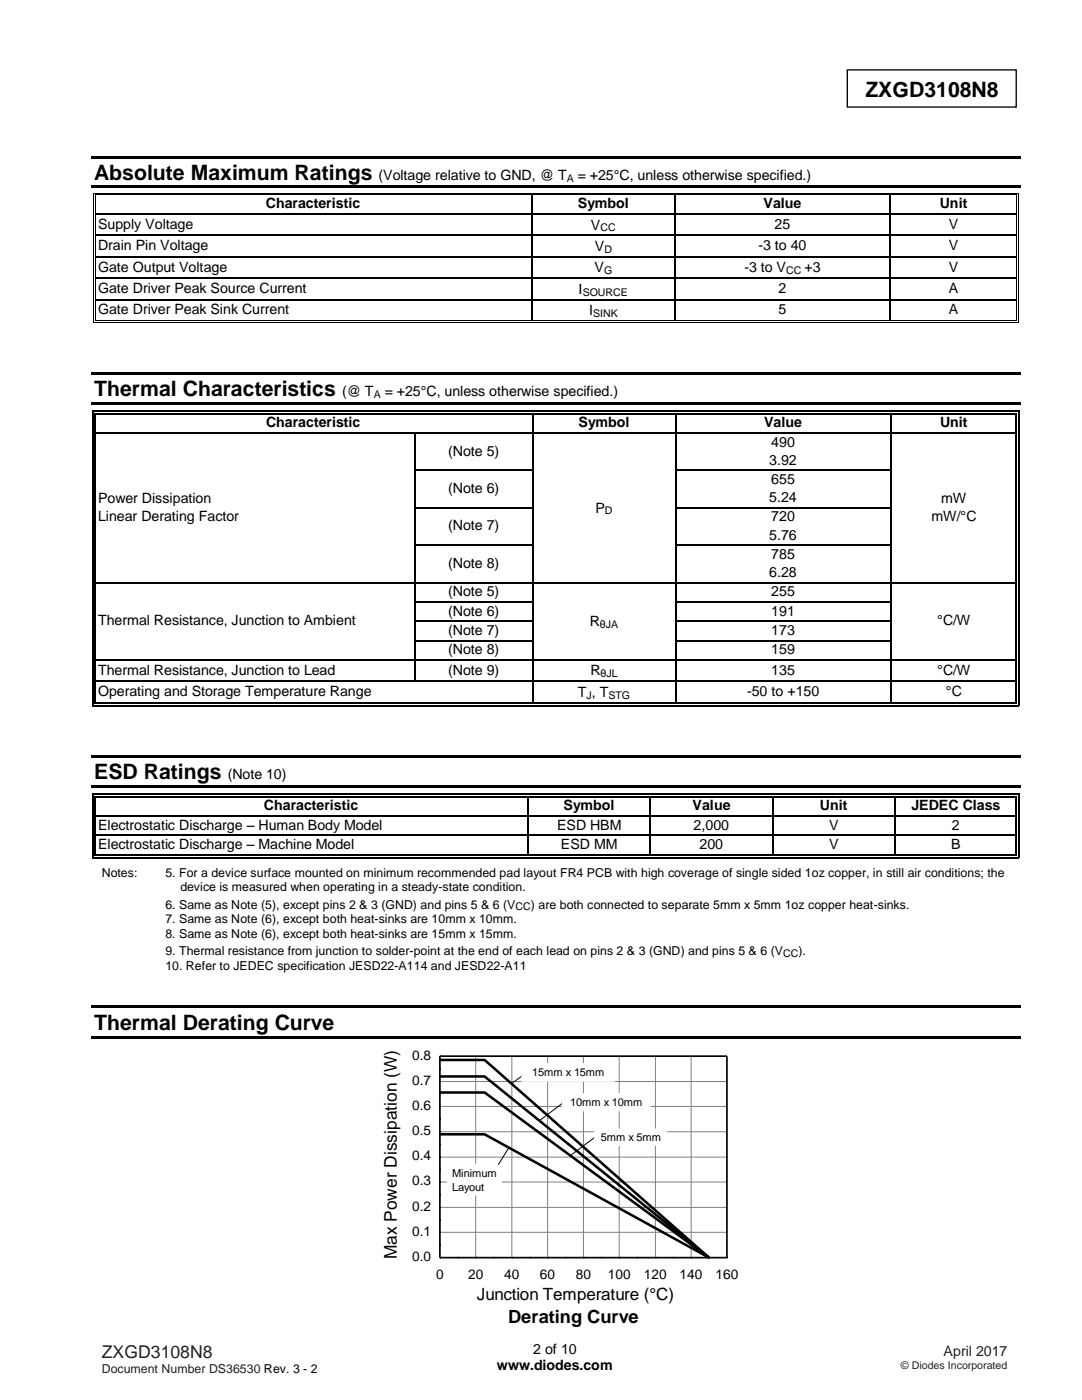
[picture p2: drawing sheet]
<svg xmlns="http://www.w3.org/2000/svg" width="216mm" height="279mm" viewBox="0 0 216 279" stroke-linecap="round" stroke-linejoin="round" font-family="sans-serif">
<path d="M169.1 14h33.7v7.4h-33.7z" fill="none" stroke="#000" stroke-width=".26"/>
<g fill="#000">
<path d="M18.3 31.1h185.4v.5h-185.4z" fill-rule="evenodd"/>
<path d="M18.3 36.9h185.4v.5h-185.4z" fill-rule="evenodd"/>
<path d="M18.5 38.5h.2v.5h-.2z" fill-rule="evenodd"/>
<path d="M18.5 38.5h.5v.2h-.5z" fill-rule="evenodd"/>
<path d="M18.9 38.8h.1v.2h-.1z" fill-rule="evenodd"/>
<path d="M18.9 38.8h.1v.2h-.1z" fill-rule="evenodd"/>
<path d="M106 39h.3z" fill-rule="evenodd"/>
<path d="M106 38.5h.5v.2h-.5z" fill-rule="evenodd"/>
<path d="M106 38.8h.5v.2h-.5z" fill-rule="evenodd"/>
<path d="M134.6 39h.3z" fill-rule="evenodd"/>
<path d="M134.6 38.5h.5v.2h-.5z" fill-rule="evenodd"/>
<path d="M134.6 38.8h.5v.2h-.5z" fill-rule="evenodd"/>
<path d="M177.5 39h.2z" fill-rule="evenodd"/>
<path d="M177.5 38.5h.5v.2h-.5z" fill-rule="evenodd"/>
<path d="M177.5 38.8h.5v.2h-.5z" fill-rule="evenodd"/>
<path d="M202.7 38.5h.5v.2h-.5z" fill-rule="evenodd"/>
<path d="M202.7 38.8h.2v.2h-.2z" fill-rule="evenodd"/>
<path d="M202.7 38.8h.2v.2h-.2z" fill-rule="evenodd"/>
<path d="M203.1 38.5h.1v.5h-.1z" fill-rule="evenodd"/>
<path d="M18.5 42.6h.2v.2h-.2z" fill-rule="evenodd"/>
<path d="M18.5 46.9h.2v.2h-.2z" fill-rule="evenodd"/>
<path d="M18.5 51.1h.2v.3h-.2z" fill-rule="evenodd"/>
<path d="M18.5 55.4h.2v.3h-.2z" fill-rule="evenodd"/>
<path d="M18.5 59.7h.2v.3h-.2z" fill-rule="evenodd"/>
<path d="M18.9 42.6h.1v.2h-.1z" fill-rule="evenodd"/>
<path d="M18.9 46.9h.1v.2h-.1z" fill-rule="evenodd"/>
<path d="M18.9 51.1h.1v.3h-.1z" fill-rule="evenodd"/>
<path d="M18.9 55.4h.1v.3h-.1z" fill-rule="evenodd"/>
<path d="M18.9 59.7h.1v.3h-.1z" fill-rule="evenodd"/>
<path d="M106 42.6h.3v.2h-.3z" fill-rule="evenodd"/>
<path d="M106 46.9h.3v.2h-.3z" fill-rule="evenodd"/>
<path d="M106 51.1h.3v.3h-.3z" fill-rule="evenodd"/>
<path d="M106 55.4h.3v.3h-.3z" fill-rule="evenodd"/>
<path d="M106 59.7h.3v.3h-.3z" fill-rule="evenodd"/>
<path d="M134.6 42.6h.3v.2h-.3z" fill-rule="evenodd"/>
<path d="M134.6 46.9h.3v.2h-.3z" fill-rule="evenodd"/>
<path d="M134.6 51.1h.3v.3h-.3z" fill-rule="evenodd"/>
<path d="M134.6 55.4h.3v.3h-.3z" fill-rule="evenodd"/>
<path d="M134.6 59.7h.3v.3h-.3z" fill-rule="evenodd"/>
<path d="M177.5 42.6h.2v.2h-.2z" fill-rule="evenodd"/>
<path d="M177.5 46.9h.2v.2h-.2z" fill-rule="evenodd"/>
<path d="M177.5 51.1h.2v.3h-.2z" fill-rule="evenodd"/>
<path d="M177.5 55.4h.2v.3h-.2z" fill-rule="evenodd"/>
<path d="M177.5 59.7h.2v.3h-.2z" fill-rule="evenodd"/>
<path d="M202.7 42.6h.2v.2h-.2z" fill-rule="evenodd"/>
<path d="M202.7 46.9h.2v.2h-.2z" fill-rule="evenodd"/>
<path d="M202.7 51.1h.2v.3h-.2z" fill-rule="evenodd"/>
<path d="M202.7 55.4h.2v.3h-.2z" fill-rule="evenodd"/>
<path d="M202.7 59.7h.2v.3h-.2z" fill-rule="evenodd"/>
<path d="M203.1 42.6h.1v.2h-.1z" fill-rule="evenodd"/>
<path d="M203.1 46.9h.1v.2h-.1z" fill-rule="evenodd"/>
<path d="M203.1 51.1h.1v.3h-.1z" fill-rule="evenodd"/>
<path d="M203.1 55.4h.1v.3h-.1z" fill-rule="evenodd"/>
<path d="M203.1 59.7h.1v.3h-.1z" fill-rule="evenodd"/>
<path d="M18.3 74.2h185.4v.5h-185.4z" fill-rule="evenodd"/>
<path d="M18.5 64h.2v.5h-.2z" fill-rule="evenodd"/>
<path d="M18.5 64.3h.5v.2h-.5z" fill-rule="evenodd"/>
<path d="M18.9 64h.1v.1h-.1z" fill-rule="evenodd"/>
<path d="M18.9 64h.1v.1h-.1z" fill-rule="evenodd"/>
<path d="M106 64h.5v.1h-.5z" fill-rule="evenodd"/>
<path d="M106 64.3h.5v.2h-.5z" fill-rule="evenodd"/>
<path d="M134.6 64h.5v.1h-.5z" fill-rule="evenodd"/>
<path d="M134.6 64.3h.5v.2h-.5z" fill-rule="evenodd"/>
<path d="M177.5 64h.5v.1h-.5z" fill-rule="evenodd"/>
<path d="M177.5 64.3h.5v.2h-.5z" fill-rule="evenodd"/>
<path d="M202.7 64.3h.5v.2h-.5z" fill-rule="evenodd"/>
<path d="M202.7 64h.2v.1h-.2z" fill-rule="evenodd"/>
<path d="M202.7 64h.2v.1h-.2z" fill-rule="evenodd"/>
<path d="M203.1 64h.1v.5h-.1z" fill-rule="evenodd"/>
<path d="M18.3 80.4h185.4v.5h-185.4z" fill-rule="evenodd"/>
<path d="M18.4 81.9h.3v.8h-.3z" fill-rule="evenodd"/>
<path d="M18.4 81.9h.8v.3h-.8z" fill-rule="evenodd"/>
<path d="M18.4 86.3h.3v.2h-.3z" fill-rule="evenodd"/>
<path d="M18.4 93.7h.3v.3h-.3z" fill-rule="evenodd"/>
<path d="M18.9 82.4h.3v.3h-.3z" fill-rule="evenodd"/>
<path d="M18.9 82.4h.3v.3h-.3z" fill-rule="evenodd"/>
<path d="M18.9 86.3h.3v.2h-.3z" fill-rule="evenodd"/>
<path d="M18.9 93.7h.3v.3h-.3z" fill-rule="evenodd"/>
<path d="M82.7 86.3h.3v.2h-.3z" fill-rule="evenodd"/>
<path d="M82.7 93.7h.3v.3h-.3z" fill-rule="evenodd"/>
<path d="M106.1 82.7h.3z" fill-rule="evenodd"/>
<path d="M106.1 81.9h.8v.3h-.8z" fill-rule="evenodd"/>
<path d="M106.1 82.4h.8v.3h-.8z" fill-rule="evenodd"/>
<path d="M106.1 86.3h.3v.2h-.3z" fill-rule="evenodd"/>
<path d="M106.1 93.7h.3v.3h-.3z" fill-rule="evenodd"/>
<path d="M134.7 82.7h.3z" fill-rule="evenodd"/>
<path d="M134.7 81.9h.8v.3h-.8z" fill-rule="evenodd"/>
<path d="M134.7 82.4h.8v.3h-.8z" fill-rule="evenodd"/>
<path d="M134.7 86.3h.3v.2h-.3z" fill-rule="evenodd"/>
<path d="M134.7 93.7h.3v.3h-.3z" fill-rule="evenodd"/>
<path d="M177.6 82.7h.2z" fill-rule="evenodd"/>
<path d="M177.6 81.9h.7v.3h-.7z" fill-rule="evenodd"/>
<path d="M177.6 82.4h.7v.3h-.7z" fill-rule="evenodd"/>
<path d="M177.6 86.3h.2v.2h-.2z" fill-rule="evenodd"/>
<path d="M177.6 93.7h.2v.3h-.2z" fill-rule="evenodd"/>
<path d="M202.6 81.9h.8v.3h-.8z" fill-rule="evenodd"/>
<path d="M202.6 82.4h.3v.3h-.3z" fill-rule="evenodd"/>
<path d="M202.6 82.4h.3v.3h-.3z" fill-rule="evenodd"/>
<path d="M202.6 86.3h.3v.2h-.3z" fill-rule="evenodd"/>
<path d="M202.6 93.7h.3v.3h-.3z" fill-rule="evenodd"/>
<path d="M203.1 81.9h.3v.8h-.3z" fill-rule="evenodd"/>
<path d="M203.1 86.3h.3v.2h-.3z" fill-rule="evenodd"/>
<path d="M203.1 93.7h.3v.3h-.3z" fill-rule="evenodd"/>
<path d="M18.4 101.2h.3v.3h-.3z" fill-rule="evenodd"/>
<path d="M18.4 108.7h.3v.2h-.3z" fill-rule="evenodd"/>
<path d="M18.4 116.1h.3v.3h-.3z" fill-rule="evenodd"/>
<path d="M18.9 101.2h.3v.3h-.3z" fill-rule="evenodd"/>
<path d="M18.9 108.7h.3v.2h-.3z" fill-rule="evenodd"/>
<path d="M18.9 116.1h.3v.3h-.3z" fill-rule="evenodd"/>
<path d="M82.7 101.2h.3v.3h-.3z" fill-rule="evenodd"/>
<path d="M82.7 108.7h.3v.2h-.3z" fill-rule="evenodd"/>
<path d="M82.7 116.1h.3v.3h-.3z" fill-rule="evenodd"/>
<path d="M106.1 101.2h.3v.3h-.3z" fill-rule="evenodd"/>
<path d="M106.1 108.7h.3v.2h-.3z" fill-rule="evenodd"/>
<path d="M106.1 116.1h.3v.3h-.3z" fill-rule="evenodd"/>
<path d="M134.7 101.2h.3v.3h-.3z" fill-rule="evenodd"/>
<path d="M134.7 108.7h.3v.2h-.3z" fill-rule="evenodd"/>
<path d="M134.7 116.1h.3v.3h-.3z" fill-rule="evenodd"/>
<path d="M177.6 101.2h.2v.3h-.2z" fill-rule="evenodd"/>
<path d="M177.6 108.7h.2v.2h-.2z" fill-rule="evenodd"/>
<path d="M177.6 116.1h.2v.3h-.2z" fill-rule="evenodd"/>
<path d="M202.6 101.2h.3v.3h-.3z" fill-rule="evenodd"/>
<path d="M202.6 108.7h.3v.2h-.3z" fill-rule="evenodd"/>
<path d="M202.6 116.1h.3v.3h-.3z" fill-rule="evenodd"/>
<path d="M203.1 101.2h.3v.3h-.3z" fill-rule="evenodd"/>
<path d="M203.1 108.7h.3v.2h-.3z" fill-rule="evenodd"/>
<path d="M203.1 116.1h.3v.3h-.3z" fill-rule="evenodd"/>
<path d="M18.4 120h.3v.2h-.3z" fill-rule="evenodd"/>
<path d="M18.4 123.9h.3v.2h-.3z" fill-rule="evenodd"/>
<path d="M18.4 127.7h.3v.3h-.3z" fill-rule="evenodd"/>
<path d="M18.4 131.6h.3v.2h-.3z" fill-rule="evenodd"/>
<path d="M18.4 135.9h.3v.2h-.3z" fill-rule="evenodd"/>
<path d="M18.9 120h.3v.2h-.3z" fill-rule="evenodd"/>
<path d="M18.9 123.9h.3v.2h-.3z" fill-rule="evenodd"/>
<path d="M18.9 127.7h.3v.3h-.3z" fill-rule="evenodd"/>
<path d="M18.9 131.6h.3v.2h-.3z" fill-rule="evenodd"/>
<path d="M18.9 135.9h.3v.2h-.3z" fill-rule="evenodd"/>
<path d="M82.7 120h.3v.2h-.3z" fill-rule="evenodd"/>
<path d="M82.7 123.9h.3v.2h-.3z" fill-rule="evenodd"/>
<path d="M82.7 127.7h.3v.3h-.3z" fill-rule="evenodd"/>
<path d="M82.7 131.6h.3v.2h-.3z" fill-rule="evenodd"/>
<path d="M82.7 135.9h.3v.2h-.3z" fill-rule="evenodd"/>
<path d="M106.1 120h.3v.2h-.3z" fill-rule="evenodd"/>
<path d="M106.1 123.9h.3v.2h-.3z" fill-rule="evenodd"/>
<path d="M106.1 127.7h.3v.3h-.3z" fill-rule="evenodd"/>
<path d="M106.1 131.6h.3v.2h-.3z" fill-rule="evenodd"/>
<path d="M106.1 135.9h.3v.2h-.3z" fill-rule="evenodd"/>
<path d="M134.7 120h.3v.2h-.3z" fill-rule="evenodd"/>
<path d="M134.7 123.9h.3v.2h-.3z" fill-rule="evenodd"/>
<path d="M134.7 127.7h.3v.3h-.3z" fill-rule="evenodd"/>
<path d="M134.7 131.6h.3v.2h-.3z" fill-rule="evenodd"/>
<path d="M134.7 135.9h.3v.2h-.3z" fill-rule="evenodd"/>
<path d="M177.6 120h.2v.2h-.2z" fill-rule="evenodd"/>
<path d="M177.6 123.9h.2v.2h-.2z" fill-rule="evenodd"/>
<path d="M177.6 127.7h.2v.3h-.2z" fill-rule="evenodd"/>
<path d="M177.6 131.6h.2v.2h-.2z" fill-rule="evenodd"/>
<path d="M177.6 135.9h.2v.2h-.2z" fill-rule="evenodd"/>
<path d="M202.6 120h.3v.2h-.3z" fill-rule="evenodd"/>
<path d="M202.6 123.9h.3v.2h-.3z" fill-rule="evenodd"/>
<path d="M202.6 127.7h.3v.3h-.3z" fill-rule="evenodd"/>
<path d="M202.6 131.6h.3v.2h-.3z" fill-rule="evenodd"/>
<path d="M202.6 135.9h.3v.2h-.3z" fill-rule="evenodd"/>
<path d="M203.1 120h.3v.2h-.3z" fill-rule="evenodd"/>
<path d="M203.1 123.9h.3v.2h-.3z" fill-rule="evenodd"/>
<path d="M203.1 127.7h.3v.3h-.3z" fill-rule="evenodd"/>
<path d="M203.1 131.6h.3v.2h-.3z" fill-rule="evenodd"/>
<path d="M203.1 135.9h.3v.2h-.3z" fill-rule="evenodd"/>
<path d="M18.3 150.7h185.4v.5h-185.4z" fill-rule="evenodd"/>
<path d="M18.3 156.8h185.4v.5h-185.4z" fill-rule="evenodd"/>
<path d="M18.4 140.2h.3v.7h-.3z" fill-rule="evenodd"/>
<path d="M18.4 140.7h.8v.2h-.8z" fill-rule="evenodd"/>
<path d="M18.4 158.4h.3v.8h-.3z" fill-rule="evenodd"/>
<path d="M18.4 158.4h.8v.2h-.8z" fill-rule="evenodd"/>
<path d="M18.9 140.2h.3v.2h-.3z" fill-rule="evenodd"/>
<path d="M18.9 140.2h.3v.2h-.3z" fill-rule="evenodd"/>
<path d="M18.9 158.9h.3v.3h-.3z" fill-rule="evenodd"/>
<path d="M18.9 158.9h.3v.2h-.3z" fill-rule="evenodd"/>
<path d="M105.3 159.1l.3 .1z" fill-rule="evenodd"/>
<path d="M105.3 158.4h.8v.2h-.8z" fill-rule="evenodd"/>
<path d="M105.3 158.9h.8v.2h-.8z" fill-rule="evenodd"/>
<path d="M106.1 140.2h.8v.2h-.8z" fill-rule="evenodd"/>
<path d="M106.1 140.7h.8v.2h-.8z" fill-rule="evenodd"/>
<path d="M129.6 159.1l.3 .1z" fill-rule="evenodd"/>
<path d="M129.6 158.4h.8v.2h-.8z" fill-rule="evenodd"/>
<path d="M129.6 158.9h.8v.2h-.8z" fill-rule="evenodd"/>
<path d="M134.7 140.2h.8v.2h-.8z" fill-rule="evenodd"/>
<path d="M134.7 140.7h.8v.2h-.8z" fill-rule="evenodd"/>
<path d="M154.1 159.1l.2 .1z" fill-rule="evenodd"/>
<path d="M154.1 158.4h.7v.2h-.7z" fill-rule="evenodd"/>
<path d="M154.1 158.9h.7v.2h-.7z" fill-rule="evenodd"/>
<path d="M177.6 140.2h.7v.2h-.7z" fill-rule="evenodd"/>
<path d="M177.6 140.7h.7v.2h-.7z" fill-rule="evenodd"/>
<path d="M178.5 159.1l.2 .1z" fill-rule="evenodd"/>
<path d="M178.5 158.4h.7v.2h-.7z" fill-rule="evenodd"/>
<path d="M178.5 158.9h.7v.2h-.7z" fill-rule="evenodd"/>
<path d="M202.6 140.7h.8v.2h-.8z" fill-rule="evenodd"/>
<path d="M202.6 140.2h.3v.2h-.3z" fill-rule="evenodd"/>
<path d="M202.6 140.2h.3v.2h-.3z" fill-rule="evenodd"/>
<path d="M202.6 158.4h.8v.2h-.8z" fill-rule="evenodd"/>
<path d="M202.6 158.9h.3v.3h-.3z" fill-rule="evenodd"/>
<path d="M202.6 158.9h.3v.2h-.3z" fill-rule="evenodd"/>
<path d="M203.1 140.2h.3v.7h-.3z" fill-rule="evenodd"/>
<path d="M203.1 158.4h.3v.8h-.3z" fill-rule="evenodd"/>
<path d="M18.4 162.8h.3v.2h-.3z" fill-rule="evenodd"/>
<path d="M18.4 166.6h.3v.3h-.3z" fill-rule="evenodd"/>
<path d="M18.4 170.5h.3v.8h-.3z" fill-rule="evenodd"/>
<path d="M18.4 171h.8v.3h-.8z" fill-rule="evenodd"/>
<path d="M18.9 162.8h.3v.2h-.3z" fill-rule="evenodd"/>
<path d="M18.9 166.6h.3v.3h-.3z" fill-rule="evenodd"/>
<path d="M18.9 170.5h.3v.3h-.3z" fill-rule="evenodd"/>
<path d="M18.9 170.5h.3v.3h-.3z" fill-rule="evenodd"/>
<path d="M105.3 162.8h.3v.2h-.3z" fill-rule="evenodd"/>
<path d="M105.3 166.6h.3v.3h-.3z" fill-rule="evenodd"/>
<path d="M105.3 170.5h.8v.3h-.8z" fill-rule="evenodd"/>
<path d="M105.3 171h.8v.3h-.8z" fill-rule="evenodd"/>
<path d="M129.6 162.8h.3v.2h-.3z" fill-rule="evenodd"/>
<path d="M129.6 166.6h.3v.3h-.3z" fill-rule="evenodd"/>
<path d="M129.6 170.5h.8v.3h-.8z" fill-rule="evenodd"/>
<path d="M129.6 171h.8v.3h-.8z" fill-rule="evenodd"/>
<path d="M154.1 162.8h.2v.2h-.2z" fill-rule="evenodd"/>
<path d="M154.1 166.6h.2v.3h-.2z" fill-rule="evenodd"/>
<path d="M154.1 170.5h.7v.3h-.7z" fill-rule="evenodd"/>
<path d="M154.1 171h.7v.3h-.7z" fill-rule="evenodd"/>
<path d="M178.5 162.8h.2v.2h-.2z" fill-rule="evenodd"/>
<path d="M178.5 166.6h.2v.3h-.2z" fill-rule="evenodd"/>
<path d="M178.5 170.5h.7v.3h-.7z" fill-rule="evenodd"/>
<path d="M178.5 171h.7v.3h-.7z" fill-rule="evenodd"/>
<path d="M202.6 162.8h.3v.2h-.3z" fill-rule="evenodd"/>
<path d="M202.6 166.6h.3v.3h-.3z" fill-rule="evenodd"/>
<path d="M202.6 171h.8v.3h-.8z" fill-rule="evenodd"/>
<path d="M202.6 170.5h.3v.3h-.3z" fill-rule="evenodd"/>
<path d="M202.6 170.5h.3v.3h-.3z" fill-rule="evenodd"/>
<path d="M203.1 162.8h.3v.2h-.3z" fill-rule="evenodd"/>
<path d="M203.1 166.6h.3v.3h-.3z" fill-rule="evenodd"/>
<path d="M203.1 170.5h.3v.8h-.3z" fill-rule="evenodd"/>
<path d="M18.3 200.7h185.4v.5h-185.4z" fill-rule="evenodd"/>
<path d="M18.3 206.8h185.4v.5h-185.4z" fill-rule="evenodd"/>
</g>
<g fill="none" stroke="#000" stroke-width=".2">
<path d="M18.6 39v3.6M19 39v3.6M19 38.6h87M19 38.9h87M106.5 38.6h28.1M106.5 38.9h28.1M135.1 38.6h42.4M135.1 38.9h42.4M178 38.6h24.7M178 38.9h24.7M202.8 39v3.6M203.2 39v3.6"/>
<path d="M18.6 42.8v4.1M18.6 47.1v4M18.6 51.4v4M18.6 55.7v4M18.6 60v4M19 42.8v4.1M19 47.1v4M19 51.4v4M19 55.7v4M19 60v4M202.8 42.8v4.1M202.8 47.1v4"/>
<path d="M202.8 51.4v4M202.8 55.7v4M202.8 60v4M203.2 42.8v4.1M203.2 47.1v4M203.2 51.4v4M203.2 55.7v4M203.2 60v4M19 64.4h87M19 64.1h87M106.5 64.4h28.1M106.5 64.1h28.1"/>
<path d="M135.1 64.4h42.4M135.1 64.1h42.4M178 64.4h24.7M178 64.1h24.7M105.9 213.5l-3.8 2.8M114.2 218.7l-6.6 5M120.5 225.6l-6.6 5"/>
</g>
<g fill="none" stroke="#000" stroke-width=".25">
<path d="M106.1 39v3.6M134.7 39v3.6M177.6 39v3.6M19 42.7h87M19 47h87M19 51.3h87M19 55.5h87M19 59.8h87M106.1 42.8v4.1M106.1 47.1v4M106.1 51.4v4M106.1 55.7v4"/>
<path d="M106.1 60v4M106.3 42.7h28.3M106.3 47h28.3M106.3 51.3h28.3M106.3 55.5h28.3M106.3 59.8h28.3M134.7 42.8v4.1M134.7 47.1v4M134.7 51.4v4M134.7 55.7v4M134.7 60v4M134.9 42.7h42.6"/>
<path d="M134.9 47h42.6M134.9 51.3h42.6M134.9 55.5h42.6M134.9 59.8h42.6M177.6 42.8v4.1M177.6 47.1v4M177.6 51.4v4M177.6 55.7v4M177.6 60v4M177.7 42.7h25M177.7 47h25M177.7 51.3h25"/>
<path d="M177.7 55.5h25M177.7 59.8h25M18.5 82.7v3.6M18.5 86.5v7.2M18.5 94v7.2M19 82.7v3.6M19 86.5v7.2M19 94v7.2M19.2 82h86.9M19.2 82.6h86.9M19.2 86.4h63.5M82.9 86.5v7.2"/>
<path d="M82.9 94v7.2M83 86.4h23.1M83 93.9h23.1M106.3 82.7v3.6M106.3 86.5v7.2M106.3 94v7.2M106.4 86.4h28.3M106.9 82h27.8M106.9 82.6h27.8M134.9 82.7v3.6M134.9 86.5v7.2M134.9 94v7.2"/>
<path d="M135 86.4h42.6M135 93.9h42.6M135.5 82h42.1M135.5 82.6h42.1M177.7 82.7v3.6M177.7 86.5v7.2M177.7 94v7.2M177.8 86.4h24.8M178.3 82h24.3M178.3 82.6h24.3M202.7 82.7v3.6M202.7 86.5v7.2"/>
<path d="M202.7 94v7.2M203.2 82.7v3.6M203.2 86.5v7.2M203.2 94v7.2M18.5 101.5v7.2M18.5 108.9v7.2M18.5 116.4v3.6M19 101.5v7.2M19 108.9v7.2M19 116.4v3.6M19.2 116.3h63.5M82.9 101.5v7.2"/>
<path d="M82.9 108.9v7.2M82.9 116.4v3.6M83 101.4h23.1M83 108.8h23.1M83 116.3h23.1M106.3 101.5v7.2M106.3 108.9v7.2M106.3 116.4v3.6M106.4 116.3h28.3M134.9 101.5v7.2M134.9 108.9v7.2M134.9 116.4v3.6"/>
<path d="M135 101.4h42.6M135 108.8h42.6M135 116.3h42.6M177.7 101.5v7.2M177.7 108.9v7.2M177.7 116.4v3.6M177.8 116.3h24.8M202.7 101.5v7.2M202.7 108.9v7.2M202.7 116.4v3.6M203.2 101.5v7.2M203.2 108.9v7.2"/>
<path d="M203.2 116.4v3.6M18.5 120.2v3.7M18.5 124.1v3.6M18.5 128v3.6M18.5 131.8v4.1M18.5 136.1v4.1M19 120.2v3.7M19 124.1v3.6M19 128v3.6M19 131.8v4.1M19 136.1v4.1M19.2 131.7h63.5"/>
<path d="M19.2 136h63.5M82.9 120.2v3.7M82.9 124.1v3.6M82.9 128v3.6M82.9 131.8v4.1M83 120.1h23.1M83 124h23.1M83 127.9h23.1M83 131.7h23.1M83 136h23.1M106.3 120.2v3.7M106.3 124.1v3.6"/>
<path d="M106.3 128v3.6M106.3 131.8v4.1M106.3 136.1v4.1M106.4 131.7h28.3M106.4 136h28.3M134.9 120.2v3.7M134.9 124.1v3.6M134.9 128v3.6M134.9 131.8v4.1M134.9 136.1v4.1M135 120.1h42.6M135 124h42.6"/>
<path d="M135 127.9h42.6M135 131.7h42.6M135 136h42.6M177.7 120.2v3.7M177.7 124.1v3.6M177.7 128v3.6M177.7 131.8v4.1M177.7 136.1v4.1M177.8 131.7h24.8M177.8 136h24.8M202.7 120.2v3.7M202.7 124.1v3.6"/>
<path d="M202.7 128v3.6M202.7 131.8v4.1M202.7 136.1v4.1M203.2 120.2v3.7M203.2 124.1v3.6M203.2 128v3.6M203.2 131.8v4.1M203.2 136.1v4.1M18.5 159.2v3.6M19 159.2v3.6M19.2 140.8h86.9M19.2 140.3h86.9"/>
<path d="M19.2 158.5h86.1M19.2 159h86.1M105.4 159.2v3.6M106.1 158.5h23.6M106.1 159h23.6M106.9 140.8h27.8M106.9 140.3h27.8M129.8 159.2v3.6M130.4 158.5h23.7M130.4 159h23.7M135.5 140.8h42.1M135.5 140.3h42.1"/>
<path d="M154.2 159.2v3.6M154.8 158.5h23.7M154.8 159h23.7M178.3 140.8h24.3M178.3 140.3h24.3M178.6 159.2v3.6M179.2 158.5h23.4M179.2 159h23.4M202.7 159.2v3.6M203.2 159.2v3.6M18.5 163v3.6M18.5 166.9v3.6"/>
<path d="M19 163v3.6M19 166.9v3.6M19.2 162.9h86.1M19.2 166.7h86.1M19.2 171.1h86.1M19.2 170.6h86.1M105.4 163v3.6M105.4 166.9v3.6M105.6 162.9h24.1M105.6 166.7h24.1M106.1 171.1h23.6M106.1 170.6h23.6"/>
<path d="M129.8 163v3.6M129.8 166.9v3.6M129.9 162.9h24.2M129.9 166.7h24.2M130.4 171.1h23.7M130.4 170.6h23.7M154.2 163v3.6M154.2 166.9v3.6M154.3 162.9h24.2M154.3 166.7h24.2M154.8 171.1h23.7M154.8 170.6h23.7"/>
<path d="M178.6 163v3.6M178.6 166.9v3.6M178.7 162.9h23.9M178.7 166.7h23.9M179.2 171.1h23.4M179.2 170.6h23.4M202.7 163v3.6M202.7 166.9v3.6M203.2 163v3.6M203.2 166.9v3.6"/>
</g>
<g fill="none" stroke="#808080" stroke-width=".2">
<path d="M87.8 215.8h57.2M94.9 210.8v40.2M102.1 210.8v40.2M109.3 210.8v40.2M116.4 210.8v40.2M123.6 210.8v40.2M130.8 210.8v40.2M137.9 210.8v40.2M87.8 235.9h57.2M87.8 230.9h57.2M87.8 225.9h57.2M87.8 220.8h57.2"/>
<path d="M87.8 245.9h57.2M87.8 241h57.2"/>
</g>
<path d="M87.8 218h8.9l44.8 33M87.8 214.8h8.9l44.8 36.2M87.8 211.5h8.9l44.8 39.5M87.8 226.4h8.9l44.8 24.6" fill="none" stroke="#000" stroke-width=".51"/>
<path d="M87.8 210.8h57.2v40.2h-57.2z" fill="none" stroke="#000" stroke-width=".34"/>
<path d="M104.1 212.3h18.6v3.5h-18.6z" fill-rule="evenodd" fill="#fff" stroke="#fff" stroke-width=".2"/>
<path d="M106.2 212.7h14.5v2.6h-14.5z" fill-rule="evenodd" fill="#fff"/>
<path d="M118.7 225.3h14.3v3.3h-14.3z" fill-rule="evenodd" fill="#fff" stroke="#fff" stroke-width=".2"/>
<path d="M119.9 225.7h12.1v2.6h-12.1z" fill-rule="evenodd" fill="#fff"/>
<path d="M89.3 232.3h10.8v6.2h-10.8z" fill-rule="evenodd" fill="#fff" stroke="#fff" stroke-width=".2"/>
<g fill="#fff">
<path d="M90.2 232.7h9v2.6h-9z" fill-rule="evenodd"/>
<path d="M90.2 235.6h6.4v2.6h-6.4z" fill-rule="evenodd"/>
</g>
<path d="M112.2 218.2h17.5v3.5h-17.5z" fill-rule="evenodd" fill="#fff" stroke="#fff" stroke-width=".2"/>
<path d="M113.8 218.7h14.4v2.6h-14.4z" fill-rule="evenodd" fill="#fff"/>
<path d="M101.5 229.2l-2.1 3.2" fill="none" stroke="#000" stroke-width=".2"/>
<g font-size="4.2">
<text x="172.7" y="19.3">ZXGD3108N8</text>
<text x="18.8" y="35.9">Absolute Maximum Ratings</text>
<text x="18.8" y="79">Thermal Characteristics</text>
<text x="18.8" y="155.5">ESD Ratings</text>
<text x="18.8" y="205.5">Thermal Derating Curve</text>
</g>
<text font-size="3.6" x="101.4" y="264.1">Derating Curve</text>
<text font-size="3.5" x="79.2" y="251.3" transform="rotate(-90 79.2 251.3)">Max Power Dissipation (W)</text>
<text font-size="3.5" fill="#231f20" x="20.3" y="270.9">ZXGD3108N8</text>
<text font-size="3.4" x="95.2" y="259.5">Junction Temperature (°C)</text>
<g font-size="2.8">
<text x="75.5" y="35.9">(Voltage relative to GND, @ T</text>
<text x="115.3" y="35.9">= +25°C, unless otherwise specified.)</text>
<text x="53.1" y="41.5">Characteristic</text>
<text x="115.3" y="41.5">Symbol</text>
<text x="152.3" y="41.5">Value</text>
<text x="187.5" y="41.5">Unit</text>
<text x="19.6" y="45.6">Supply Voltage</text>
<text x="117.9" y="45.8">V</text>
<text x="154.5" y="45.6">25</text>
<text x="189.3" y="45.6">V</text>
<text x="19.6" y="49.9">Drain Pin Voltage</text>
<text x="118.7" y="50.1">V</text>
<text x="151.3" y="49.9">-3 to 40</text>
<text x="189.3" y="49.9">V</text>
<text x="19.6" y="54.2">Gate Output Voltage</text>
<text x="19.6" y="58.5">Gate Driver Peak Source Current</text>
<text x="115.5" y="58.6">I</text>
<text x="118.6" y="54.4">V</text>
<text x="148.5" y="54.4">-3 to V</text>
<text x="155.3" y="58.5">2</text>
<text x="160.5" y="54.4">+3</text>
<text x="189.3" y="54.2">V</text>
<text x="189.3" y="58.5">A</text>
<text x="19.6" y="62.7">Gate Driver Peak Sink Current</text>
<text x="117.5" y="62.9">I</text>
<text x="155.3" y="62.7">5</text>
<text x="189.3" y="62.7">A</text>
<text x="68.2" y="79">(@ T</text>
<text x="76.8" y="79">= +25°C, unless otherwise specified.)</text>
<text x="53.1" y="85.2">Characteristic</text>
<text x="115.4" y="85.2">Symbol</text>
<text x="152.5" y="85.2">Value</text>
<text x="153.9" y="89.1">490</text>
<text x="187.6" y="85.2">Unit</text>
<text x="89.4" y="90.9">(Note 5)</text>
<text x="153.5" y="92.7">3.92</text>
<text x="19.6" y="100.3">Power Dissipation</text>
<text x="89.4" y="98.4">(Note 6)</text>
<text x="153.5" y="100.2">5.24</text>
<text x="153.9" y="96.6">655</text>
<text x="187.8" y="100.3">mW</text>
<text x="19.6" y="103.9">Linear Derating Factor</text>
<text x="89.4" y="105.9">(Note 7)</text>
<text x="118.8" y="102.3">P</text>
<text x="153.5" y="107.7">5.76</text>
<text x="153.9" y="104.1">720</text>
<text x="185.8" y="103.9">mW/°C</text>
<text x="89.4" y="113.3">(Note 8)</text>
<text x="153.9" y="111.5">785</text>
<text x="89.4" y="119">(Note 5)</text>
<text x="153.5" y="115.1">6.28</text>
<text x="153.9" y="119">255</text>
<text x="19.6" y="124.8">Thermal Resistance, Junction to Ambient</text>
<text x="89.4" y="122.9">(Note 6)</text>
<text x="117.7" y="125">R</text>
<text x="153.9" y="122.9">191</text>
<text x="187" y="124.8">°C/W</text>
<text x="89.4" y="126.7">(Note 7)</text>
<text x="89.4" y="130.6">(Note 8)</text>
<text x="153.9" y="126.7">173</text>
<text x="153.9" y="130.6">159</text>
<text x="19.6" y="134.6">Thermal Resistance, Junction to Lead</text>
<text x="89.4" y="134.6">(Note 9)</text>
<text x="117.8" y="134.8">R</text>
<text x="153.9" y="134.6">135</text>
<text x="187" y="134.6">°C/W</text>
<text x="19.6" y="138.9">Operating and Storage Temperature Range</text>
<text x="115.3" y="139.1">T , T</text>
<text x="149.1" y="138.9">-50 to +150</text>
<text x="188.8" y="138.9">°C</text>
<text x="45.4" y="155.5">(Note 10)</text>
<text x="52.7" y="161.7">Characteristic</text>
<text x="112.5" y="161.7">Symbol</text>
<text x="138.2" y="161.7">Value</text>
<text x="163.6" y="161.7">Unit</text>
<text x="181.9" y="161.7">JEDEC Class</text>
<text x="19.6" y="165.6">Electrostatic Discharge – Human Body Model</text>
<text x="111.1" y="165.6">ESD HBM</text>
<text x="138.4" y="165.6">2,000</text>
<text x="165.4" y="165.6">V</text>
<text x="189.9" y="165.6">2</text>
<text x="19.6" y="169.4">Electrostatic Discharge – Machine Model</text>
<text x="111.9" y="169.4">ESD MM</text>
<text x="139.6" y="169.4">200</text>
<text x="165.4" y="169.4">V</text>
<text x="189.8" y="169.4">B</text>
<text x="99.2" y="273.5">www.diodes.com</text>
<text x="106.4" y="270.2">2 of 10</text>
</g>
<text font-size="2.8" fill="#231f20" x="188.3" y="270.6">April 2017</text>
<g font-size="2.7">
<text x="82.3" y="211.5">0.8</text>
<text x="82.3" y="221.5">0.6</text>
<text x="82.3" y="216.5">0.7</text>
<text x="82.3" y="226.5">0.5</text>
<text x="82.3" y="231.6">0.4</text>
<text x="82.3" y="236.6">0.3</text>
<text x="82.3" y="241.6">0.2</text>
<text x="82.3" y="251.7">0.0</text>
<text x="82.3" y="246.6">0.1</text>
<text x="87" y="255.2">0</text>
<text x="93.4" y="255.2">20</text>
<text x="100.6" y="255.2">40</text>
<text x="107.7" y="255.2">60</text>
<text x="114.9" y="255.2">80</text>
<text x="121.3" y="255.2">100</text>
<text x="128.5" y="255.2">120</text>
<text x="135.6" y="255.2">140</text>
<text x="142.8" y="255.2">160</text>
</g>
<g font-size="2.5">
<text x="20.3" y="174.9">Notes:</text>
<text x="33" y="174.9">5. For a device surface mounted on minimum recommended pad layout FR4 PCB with high coverage of single sided 1oz copper, in still air conditions; the</text>
<text x="36" y="177.8">device is measured when operating in a steady-state condition.</text>
<text x="33" y="181.3">6. Same as Note (5), except pins 2 &amp; 3 (GND) and pins 5 &amp; 6 (V</text>
<text x="33" y="184.3">7. Same as Note (6), except both heat-sinks are 10mm x 10mm.</text>
<text x="105.9" y="181.3">) are both connected to separate 5mm x 5mm 1oz copper heat-sinks.</text>
<text x="33" y="187.1">8. Same as Note (6), except both heat-sinks are 15mm x 15mm.</text>
<text x="33" y="190.7">9. Thermal resistance from junction to solder-point at the end of each lead on pins 2 &amp; 3 (GND) and pins 5 &amp; 6 (V</text>
<text x="159.3" y="190.7">).</text>
<text x="33" y="193.6">10. Refer to JEDEC specification JESD22-A114 and JESD22-A11</text>
</g>
<text font-size="2.5" fill="#231f20" x="20.3" y="274">Document Number DS36530 Rev. 3 - 2</text>
<g font-size="2.2">
<text x="106.2" y="214.8">15mm x 15mm</text>
<text x="113.8" y="220.8">10mm x 10mm</text>
<text x="119.9" y="227.8">5mm x 5mm</text>
<text x="90.2" y="234.8">Minimum</text>
<text x="90.2" y="237.7">Layout</text>
</g>
<g font-size="2.1">
<text x="113.1" y="36.3">A</text>
<text x="119.8" y="46.2">CC</text>
<text x="120.6" y="50.4">D</text>
<text x="116.3" y="59">SOURCE</text>
<text x="120.5" y="54.7">G</text>
<text x="156.9" y="54.7">CC</text>
<text x="118.3" y="63.3">SINK</text>
<text x="74.6" y="79.4">A</text>
<text x="120.7" y="102.7">D</text>
<text x="119.7" y="125.3">θJA</text>
<text x="119.8" y="135.1">θJL</text>
<text x="117" y="139.4">J</text>
<text x="121.4" y="139.4">STG</text>
<text x="102.8" y="181.7">CC</text>
<text x="156.3" y="191">CC</text>
</g>
<text font-size="2.1" fill="#231f20" x="179.8" y="273.2">© Diodes Incorporated</text>
</svg>
